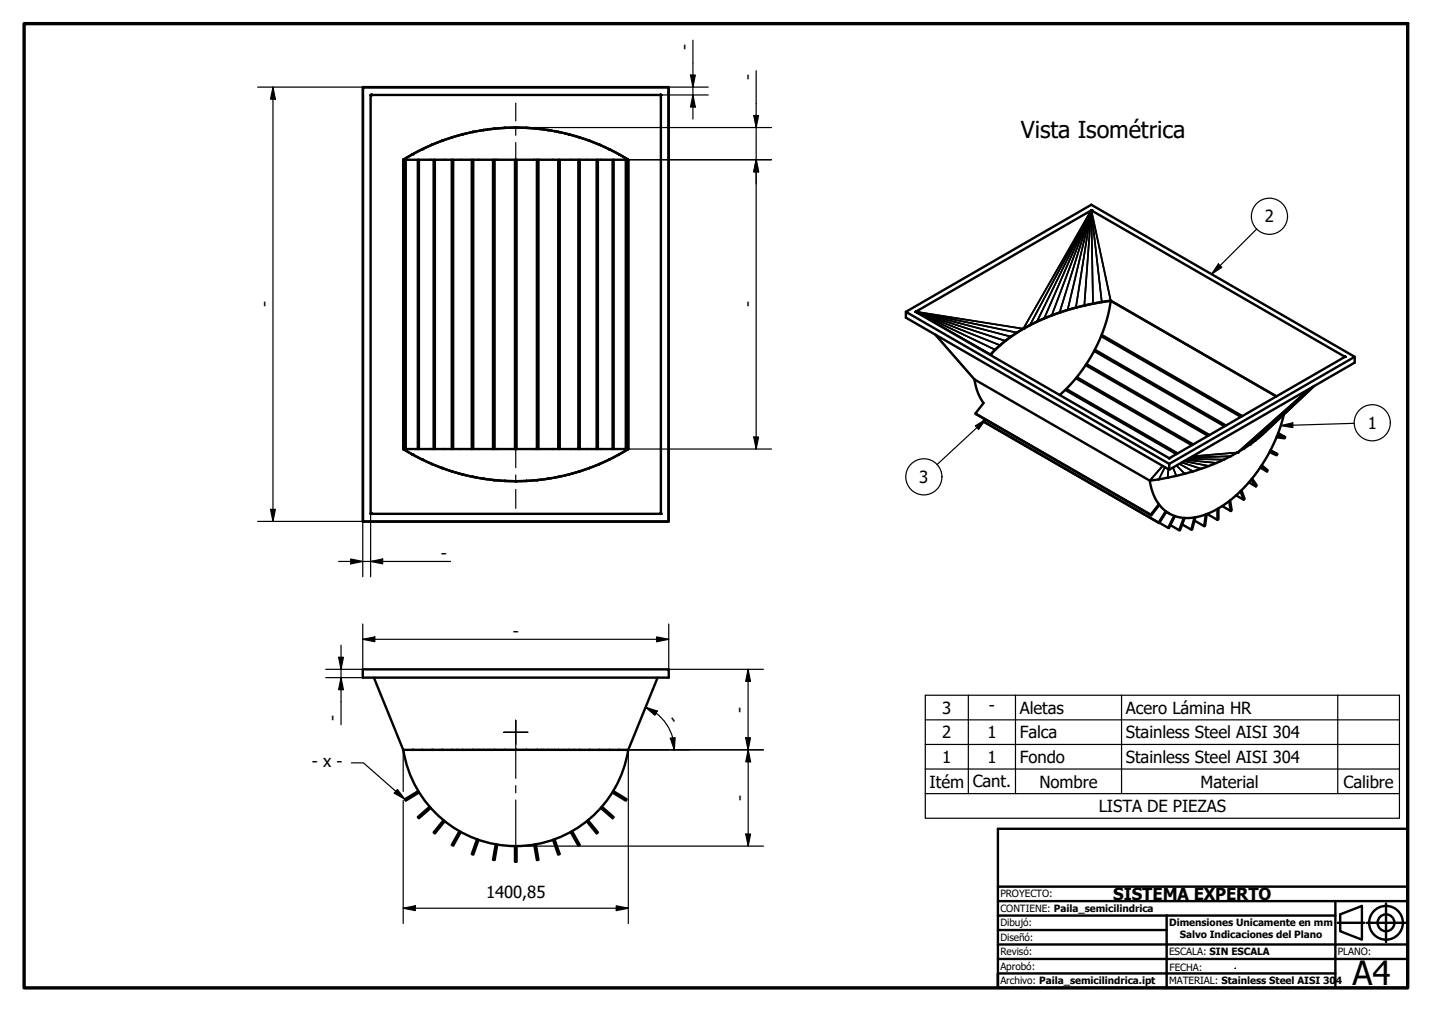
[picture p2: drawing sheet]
<svg xmlns="http://www.w3.org/2000/svg" width="297mm" height="210mm" viewBox="0 0 297 210" stroke-linecap="round" stroke-linejoin="round" font-family="sans-serif">
<!-- layer: Visible (ISO) -->
<g fill="none" stroke="#000" stroke-width=".5">
<path d="M75.2 18.1h63.5v90.1h-63.5zM75.3 18.1h63.4v90h-63.4zM76.9 19.7v86.9M76.9 19.7h.1M76.9 19.7h60.1M77 19.7h-.1M77 19.7h.1M137 19.7h.1M137 19.7l.1 86.8-60.2 .1M83.6 33.2h.1M83.6 33.2v59.9M83.7 33.2l-.1 59.9"/>
<path d="M83.7 33.1v.1M83.7 33.1h.3M83.7 33.1l-.1 .1M83.7 33.1h.1M84.2 33.1h-.2v60M85.6 32h.1M85.6 32l-1.9 1.1M86.7 33.1h-2.5v60M86.9 33.1h-.2v60h-2.7M87.6 30.9h.1M87.6 30.9l-2 1.1M87.6 31l-2 1"/>
<path d="M89.6 30l-2 .9M89.6 30l-2 1M89.6 30h.1M89.9 33.1h-3v60M90.2 33.1h-.3v60M91.7 29.2l-2.1 .8M91.7 29.2h.1M93.7 33.1h-3.5v60M93.8 28.5l-2.1 .7M93.8 28.5h.1M94 33.1h-.3v60M94.7 28.2l-.9 .3"/>
<path d="M95.1 28.1l-.4 .1M95.9 27.9l-.8 .2M95.9 27.9h.1M96.8 27.7l-.9 .2M97.3 27.5l-.5 .2M97.9 33.1h-3.9v60M98.1 27.4l-.8 .1M98.1 27.4h.1M98.2 33.1h-.3v60M98.9 27.2l-.8 .2M99.5 27.1l-.6 .1M100.3 27l-.8 .1"/>
<path d="M100.3 27h.1M101.2 26.9l-.9 .1M101.7 26.8l-.5 .1M102.3 33.1h-4.1v60M102.5 26.7l-.8 .1M102.5 26.7h.1M102.6 33.1h-.3v60M104.7 26.5h.1M104.7 26.5l-2.2 .2M104.8 26.5h.1M104.8 26.5h-.1M106.8 33.1h.4v60h-.4z"/>
<path d="M106.8 33.1h-4.2v60M107 26.5h-2.2M107 26.5h.1M107 26.5h2.2M107.2 33.1h4.2M109.2 26.5h.1M109.2 26.5l2.2 .2M111.4 26.7h.1M111.4 26.7l.9 .1M111.7 33.1h4.1M112.3 26.8l1.3 .2M112.8 26.9l.8 .1"/>
<path d="M113.6 27h.1M113.7 27l.7 .1M114.4 27.1l.6 .1M115 27.2l.8 .2M115 27.2l.9 .2M115.9 27.4h.1M115.9 27.4l.7 .1M116.1 33.1h3.9M116.6 27.5l.6 .2M117.2 27.7l.8 .2M118 27.9h.1M118 27.9l.9 .2"/>
<path d="M118.9 28.1l.3 .1M119.2 28.2l1 .3M120.2 28.5l2.1 .7M120.2 28.5h.1M120.3 33.1h3.5M122.3 29.2l2.1 .8M122.3 29.2h.1M124 33.1h3.1M124.4 30l2 1M124.4 30l2 .9M124.4 30h.1M126.4 31l2 1"/>
<path d="M126.4 30.9l2 1.1M126.4 30.9v.1M127.3 33.1h2.5M128.4 32h.1M128.4 32l1.9 1.1M130 33.1h.3M130.3 33.1v.1M130.3 33.1h.1M130.3 33.2v59.9M130.3 33.2h.1M226.3 43.7l-36.3 21M226.3 43.7h.1"/>
<path d="M226.4 43.6l-.1 .1M226.4 43.6h.1M226.4 43.6v.1M226.4 43.7l52.6 30.3M187.9 64.7v1.2l54.6 31.5 38.5-22.2v-1.2M187.9 64.7l38.5-22.2 54.6 31.5-38.5 22.2zM190 64.7h.1M190 64.7l52.5 30.3M190 64.7h-.1M194 69.4l8.1 9.3M202.1 78.7h.1M202.1 78.7a10.7 10.7 0 0 0 1.9 4.9l-1.7 2.2 .1 .1 36.4 21 1.7-2.2"/>
<path d="M202.1 78.7l36.4 21 1.9-.3M206.4 72.5l-1 1.1M206.4 72.5h.1M208.5 70.7l-2.1 1.8M208.5 70.7h.1M209.7 69.8l-1.2 .9M209.7 69.8h.1M210.9 69l-1.2 .8M210.9 69h.1M212.3 68.2l-1.4 .8M212.3 68.2h.1M213.6 67.4l-1.3 .8"/>
<path d="M213.6 67.4h.1M215.1 66.7l-1.5 .7M215.1 66.7h.1M216.6 66l-1.5 .7M216.6 66h.1M218.2 65.4l-1.6 .6M218.2 65.4h.1M223.2 63.8h.1M223.2 63.8l-5 1.6M226.7 63h.1M226.7 63l-3.5 .8M230.4 62.4a28.7 28.7 0 0 1-1.9 7.1l29.2 16.8"/>
<path d="M230.4 62.4a44.8 44.8 0 0 0-22.6 9l-2.4 2.2M230.4 62.4l34.4 19.8M230.4 62.4l-3.7 .6M278.9 74l-36.3 21M278.9 74h.1M279 74h-.1M279 74h.1M83.6 93.1l.1 .1M83.7 93.1v.1M83.7 93.1h.3M83.7 93.2l1.9 1.1M83.7 93.2h.1"/>
<path d="M85.6 94.3h.1M85.6 94.3l2 1M86.7 93.1h3.2M87.6 95.3h.1M87.6 95.3l2 1M87.6 95.3l2 .9M89.6 96.3h.1M89.6 96.3l2.1 .8M89.6 96.2l2.1 .9M89.9 93.1h3.8M91.7 97.1l2.1 .7M91.7 97.1h.1"/>
<path d="M93.7 93.1h4.2M93.8 97.8l.9 .3M93.8 97.8h.1M94.7 98.1l.4 .1M95.1 98.2l.8 .2M95.9 98.4l.9 .2M96.8 98.6l.5 .1M97.3 98.7l.8 .2M97.9 93.1h4.4M98.1 98.9h.1M98.1 98.9l.8 .2M98.9 99.1l.6 .1"/>
<path d="M99.5 99.2l.8 .1M100.3 99.3h.1M100.3 99.3l.9 .1M101.2 99.4l1.3 .2M101.7 99.5l.8 .1M102.3 93.1h4.5M102.5 99.6l2.2 .2M102.5 99.6h.1M102.5 99.6l2.2 .1M104.7 99.8h.1M104.7 99.7h.1M104.8 99.8h2.2"/>
<path d="M104.8 99.7l2.2 .1M104.8 99.7v.1M107 99.8h.1M107.2 93.1h4.5v-60h-.3v60M109.2 99.7l-2.2 .1M109.2 99.8h-2.2M109.2 99.7h.1M109.2 99.8h.1M109.2 99.7v.1M111.4 99.6l-2.2 .1M111.4 99.6h.1M111.4 99.6l-2.2 .2"/>
<path d="M111.7 93.1h4.4v-60h-.3v60M112.3 99.5l-.9 .1M112.8 99.4l-.5 .1M113.6 99.3l-.8 .1M113.6 99.3h.1M114.4 99.2l-.7 .1M115 99.1l-.6 .1M115.8 98.9l-.8 .2M115.9 98.9h.1M115.9 98.9l-.9 .2M116.1 93.1h4.2v-60h-.3v60M116.6 98.7l-.7 .2"/>
<path d="M117.2 98.6l-.6 .1M118 98.4l-.8 .2M118.9 98.2l-.9 .2M119.2 98.1l-.3 .1M120.2 97.8l-1 .3M120.2 97.8h.1M120.3 93.1h3.7v-60h-.2v60M122.3 97.1l-2.1 .7M122.3 97.1h.1M124 93.1h3.3v-60h-.2v60M124.4 96.2l-2.1 .9M124.4 96.3l-2.1 .8"/>
<path d="M124.4 96.2v.1M126.4 95.3l-2 .9M126.4 95.3h.1M126.4 95.3l-2 1M127.3 93.1h2.7v-60h-.2v60M128.4 94.3l-2 1M128.4 94.3h.1M130 93.1h.3M130.3 93.2l-1.9 1.1M130.3 93.2h.1M130.3 93.1v.1M202.3 85.8l36.5 21.1"/>
<path d="M204 87.4l36.5 21.1M204.3 86.9l-.3 .5 .1 .1 36.4 21 1.4-2.4M219.8 81.9l1.2-1 23 13.3M240.4 99.4h.1M242.5 96.2v1.2M242.6 95h-.1M244 98.7h.1M244 98.7l-3.6 .7M245.8 98.3h.1M245.8 98.3l-1.8 .4M247.2 92.3l-24-13.8-2 2.2 23.1 13.3M247.5 97.8h.1"/>
<path d="M247.5 97.8l-1.7 .5M249.1 97.2l-1.6 .6M249.1 97.2h.1M250.6 90.4l-25.4-14.7-1.8 2.5 24.1 14M250.8 96.7l-1.7 .5M250.8 96.7h.1M252.3 96l-1.5 .7M252.3 96h.1M254 88.4l-27-15.6-1.6 2.7 25.5 14.7M255.3 94.6l-3 1.4M255.3 94.6h.1M256.7 93.9l-1.4 .7"/>
<path d="M256.7 93.9h.1M257.4 86.5l-29-16.8-1.3 2.8 27.2 15.8M258 93.1h.1M258 93.1l-1.3 .8M259.5 99.5l1 1.4M259.7 99.2l1 1.5-.2 .2-1.5-.8M260.4 91.4l-2.4 1.7M260.4 91.3v.1M261.5 90.4l-1.1 .9M261.5 90.4h.1M261.6 96.7l1.2 1.1M261.7 96.5l1.3 1.1-.2 .2-1.4-.8"/>
<path d="M263.3 93.8l1.5 .6 .1-.2M263.5 93.4l1.4 .8-1.4-.7M265.1 89.8l1.5 .9-1.7-.3M266.3 86a32.1 32.1 0 0 1-13.7 19.5 10.5 10.5 0 0 1-9.5 1.3 8.6 8.6 0 0 1-4.6-7.1M266.6 90.7l-.1 .2-1.7-.2M272.6 80.1l-11.1 10.3M76.9 106.6h.1M77 106.6h.1M137 106.6h-.1M137 106.6h.1M240.4 104.6l-1.7 2.1M241.8 106l-1.5 2.4"/>
<path d="M241.9 106.2l.6 .3M243.6 107l-1.3 2.5M243.7 107l-1.2 2.5-2-1.1M245.6 107.4l-1 2.6M245.7 107.4l-.9 2.6-2-1.1M247.8 107.3l-.7 2.6M248 107.3l-.7 2.5-.2 .1-1.9-1.1M250.1 106.7l-.3 2.4M250.3 106.6l-.3 2.5h-.2l-2-1.1M252.5 105.6v2.2M252.7 105.4v2.3l-.2 .1-2.1-1.2M255 103.9l.3 2.1"/>
<path d="M255.2 103.8l.3 2-.2 .2-1.8-1M257.3 101.9l.7 1.8M257.5 101.7l.7 1.8-.2 .2-1.6-1M75.2 138.8h63.5v1.8h-63.5zM77.6 140.6l6 14.9M83.6 155.5h46.7M83.7 155.5a23.6 23.6 0 0 0 23.3 20 23.6 23.6 0 0 0 23.3-20M98.1 155.5h.1M102.5 155.5h.1M107 155.5h.1M111.4 155.5h.1M115.9 155.5h.1"/>
<path d="M136.4 140.6l-6.1 14.9M86.8 164.1l-2.8 1.7 .2 .3 2.7-1.7M89.1 167.3l-2.4 2.2 .2 .2 2.4-2.1M92 170.1l-2.1 2.6 .3 .2 2.1-2.6M95.3 172.4l-1.6 2.8 .3 .2 1.6-2.8M98.9 174.1l-1 3.1 .3 .1 1.1-3.1M102.8 175.1l-.5 3.2 .3 .1 .6-3.2M106.8 175.5v3.3h.4v-3.3M111.1 175.1l.6 3.2-.3 .1-.6-3.2M115 174.1l1.1 3.1-.3 .1-1.1-3.1M118.7 172.4l1.6 2.8-.3 .2-1.6-2.8M122 170.1l2 2.6-.2 .2-2.1-2.6"/>
<path d="M124.8 167.3l2.5 2.2-.2 .2-2.5-2.1M127.2 164.1l2.8 1.7-.2 .3-2.8-1.7"/>
</g>
<g fill="#000">
<circle cx="76.9" cy="19.7" r=".25"/>
<circle cx="77" cy="19.7" r=".25"/>
<circle cx="137" cy="19.7" r=".25"/>
<circle cx="85.6" cy="32" r=".25"/>
<circle cx="87.6" cy="31" r=".25"/>
<circle cx="89.6" cy="30" r=".25"/>
<circle cx="91.7" cy="29.2" r=".25"/>
<circle cx="107" cy="26.5" r=".25"/>
<circle cx="226.4" cy="43.6" r=".25"/>
<circle cx="226.4" cy="43.7" r=".25"/>
<circle cx="189.9" cy="64.7" r=".25"/>
<circle cx="190" cy="64.7" r=".25"/>
<circle cx="205.5" cy="73.5" r=".25"/>
<circle cx="207.4" cy="71.6" r=".25"/>
<circle cx="212.3" cy="68.2" r=".25"/>
<circle cx="219.8" cy="64.8" r=".25"/>
<circle cx="224.9" cy="63.4" r=".25"/>
<circle cx="228.5" cy="62.6" r=".25"/>
<circle cx="279" cy="74" r=".25"/>
<circle cx="85.6" cy="94.3" r=".25"/>
<circle cx="87.6" cy="95.3" r=".25"/>
<circle cx="91.7" cy="97.1" r=".25"/>
<circle cx="107" cy="99.8" r=".25"/>
<circle cx="242.5" cy="95" r=".25"/>
<circle cx="256.7" cy="93.9" r=".25"/>
<circle cx="259.2" cy="92.2" r=".25"/>
<circle cx="76.9" cy="106.6" r=".25"/>
<circle cx="77" cy="106.6" r=".25"/>
<circle cx="137" cy="106.6" r=".25"/>
<circle cx="85.6" cy="155.5" r=".25"/>
<circle cx="89.6" cy="155.5" r=".25"/>
<circle cx="91.7" cy="155.5" r=".25"/>
<circle cx="107" cy="155.5" r=".25"/>
</g>
<!-- layer: Visible fina (ISO) -->
<g fill="#000">
<circle cx="226.3" cy="43.7" r=".17"/>
<circle cx="226.3" cy="43.6" r=".17"/>
<circle cx="226.4" cy="43.6" r=".17"/>
<circle cx="226.4" cy="43.7" r=".17"/>
<circle cx="189.9" cy="64.7" r=".17"/>
<circle cx="190" cy="64.7" r=".17"/>
<circle cx="278.9" cy="74" r=".17"/>
<circle cx="279" cy="74" r=".17"/>
<circle cx="242.6" cy="95" r=".17"/>
</g>
<g fill="none" stroke="#000" stroke-width=".35">
<path d="M226.3 43.7l-14 24.5-22.3-3.5M226.3 43.7l-12.7 23.7M226.3 43.7l-11.2 23M226.3 43.6l-9.7 22.4M226.4 43.6l-8.2 21.8M226.4 43.6l-3.2 20.2M226.4 43.6l-4.9 20.7M226.4 43.6l-6.6 21.2M226.4 43.6l.3 19.4M226.4 43.6l2.1 19M226.4 43.6l-1.5 19.8M226.4 43.6l4 18.8"/>
<path d="M226.4 43.7l4 18.7M189.9 64.7h.1M189.9 64.7l.3 .1M189.9 64.7l15.6 8.8M189.9 64.7l16.5 7.8M189.9 64.7l17.5 6.9M190 64.7l18.5 6M190 64.7l19.7 5.1M190 64.7l20.9 4.3M190 64.7h.1M190 64.7l.2 .1M194 69.4l8.1 9.3"/>
<path d="M278.9 74h.1M278.9 74l-.2 .2M279 74h.1M241.1 96.6l-2.6 3.1M241.2 96.7l-2.6 3M241.6 96.9l-1.2 2.5M242.4 97.3l-.2 1.8M243.3 97l.7 1.7M244 96.6l1.8 1.7M244.6 96.2l2.9 1.6M245.1 95.9l4 1.3M245.6 95.7l5.2 1"/>
<path d="M246 95.4l6.3 .6M246.4 95.2l7.4 .1M246.5 95.2l7.4 .1M255.3 94.6l-8.4 .3M271.5 80.7l-14.8 13.2-9.4 .8M271.9 80.5l-13.9 12.6M272.2 80.3l-13 11.9M272.4 80.2l-12 11.2M272.6 80.1l-11.1 10.3"/>
</g>
<g fill="none" stroke="#000" stroke-width=".25">
<path d="M252.7 54.7l.7 .8-2.1 1.4zM260.7 47.5l-9.4 9.4M202.3 88.3l2.2-1.3-1.5 2.1zM204.5 87l-10.1 9.4M265.7 88.3l2.5-.6v1zM280.9 87.8l-15.2 .5M72.9 158.2h2.5l8.6 7.6M191.9 159.5h98.4v-15.3h-98.4v20.4M191.9 149.3h98.4M191.9 154.4h98.4M200.9 144.2v20.4M210.6 144.2v20.4"/>
<path d="M232.6 144.2v20.4M277.5 144.2v20.4M290.3 159.5v5.1h-98.4M82.4 163.8l1.6 2-2.2-1.3zM191.9 164.6v5.1h98.4v-5.1"/>
<circle cx="263.3" cy="44.9" r="3.7"/>
<circle cx="191.6" cy="98.9" r="3.7"/>
<circle cx="284.6" cy="87.7" r="3.7"/>
</g>
<!-- layer: Borde (ISO) -->
<path d="M5 4.9h287v200h-287z" fill="none" stroke="#000" stroke-width=".7"/>
<g fill="none" stroke="#000" stroke-width=".5">
<path d="M207 189.9v-18h85v33h-85M207 192.9h35M207 195.9h85M207 198.9h85M207 183.9h85M207 186.9h85M242 189.9h-35v15v-3h70M242 189.9v15M242 189.9h35M277 186.9v18M277.5 191.4h5.5M278 189.7l4.5-1.8v7l-4.5-1.7z"/>
<path d="M283.5 191.4h8M287.5 187.4v8"/>
<circle cx="287.5" cy="191.4" r="3.5"/>
<circle cx="287.5" cy="191.4" r="1.75"/>
</g>
<!-- layer: 0 -->
<path d="M256.2 200.8h.1" fill="none" stroke="#000" stroke-width=".25"/>
<path d="M291.4 198.9h.6" fill="none" stroke="#000" stroke-width=".25"/>
<!-- layer: Cota (ISO) -->
<g fill="none" stroke="#000" stroke-width=".25">
<path d="M53.4 18.1h21.8M56.6 18.1l.5 2.5h-1zM56.6 18.1v90M136.9 19.7h10M138.7 18.1h8.2M143.2 15.6h1l-.5 2.5zM143.7 19.7l.5 2.5h-1zM143.7 8.3v16.4M156.9 14.7v78.4M107.1 26.5h52.9M130.3 33.1h29.7M156.4 24h1l-.5 2.5z"/>
<path d="M156.9 33.1l.5 2.5h-1zM130.3 93.1h29.7M156.4 90.6h1l-.5 2.5zM53.4 108.1h21.9M56.1 105.6h1l-.5 2.5zM70.2 116.5h23.3M72.7 115.9l2.5 .6-2.5 .4zM75.2 108.2v11.4M76.9 116.5l2.5-.6v1zM76.9 106.5v13.1M70.2 136.3h1l-.5 2.5zM70.7 133.8v16.5"/>
<path d="M75.2 132.6l2.6-.5v1zM75.2 132.6h63.5M75.2 129.4v9.4h-7.6M136.2 132.1l2.5 .5-2.5 .5zM138.7 129.4v9.4h19.6M155.2 138.8l.5 2.5h-1zM155.2 138.8v16.7M67.6 140.6h7.6M70.7 140.6l.5 2.5h-1zM83.6 155.5v8.6M107.1 155.5h51.3M130.3 155.5v36.1"/>
<path d="M133.9 146.7l2.4 .8-.5 .9zM133.9 146.7l2.2 1.2M136.1 147.9a9.5 9.5 0 0 1 3.4 5.2l.4 2.4M139 153.1l1-.1-.1 2.5zM154.7 153h1l-.5 2.5zM155.2 155.5l.5 2.5h-1zM155.2 155.5v20M83.6 166v25.6M107.1 175.5h51.3M154.7 173h1l-.5 2.5zM83.6 188.4l2.5-.5v1zM83.6 188.4h46.7"/>
<path d="M127.8 187.9l2.5 .5-2.5 .5z"/>
</g>
<g fill="#000">
<path d="M143.2 15.6h1l-.5 2.5z" fill-rule="evenodd"/>
<path d="M56.6 18.1l.5 2.5h-1z" fill-rule="evenodd"/>
<path d="M143.7 19.7l.5 2.5h-1z" fill-rule="evenodd"/>
<path d="M156.4 24h1l-.5 2.5z" fill-rule="evenodd"/>
<path d="M156.9 33.1l.5 2.5h-1z" fill-rule="evenodd"/>
<path d="M156.9 33.1l.5 2.5h-1z" fill-rule="evenodd"/>
<path d="M156.4 90.6h1l-.5 2.5z" fill-rule="evenodd"/>
<path d="M56.1 105.6h1l-.5 2.5z" fill-rule="evenodd"/>
<path d="M72.7 115.9l2.5 .6-2.5 .4z" fill-rule="evenodd"/>
<path d="M76.9 116.5l2.5-.6v1z" fill-rule="evenodd"/>
<path d="M70.2 136.3h1l-.5 2.5z" fill-rule="evenodd"/>
<path d="M75.2 132.6l2.6-.5v1z" fill-rule="evenodd"/>
<path d="M136.2 132.1l2.5 .5-2.5 .5z" fill-rule="evenodd"/>
<path d="M70.7 140.6l.5 2.5h-1z" fill-rule="evenodd"/>
<path d="M133.9 146.7l2.4 .8-.5 .9z" fill-rule="evenodd"/>
<path d="M139 153.1l1-.1-.1 2.5z" fill-rule="evenodd"/>
<path d="M154.7 153h1l-.5 2.5z" fill-rule="evenodd"/>
<path d="M155.2 138.8l.5 2.5h-1z" fill-rule="evenodd"/>
<path d="M155.2 155.5l.5 2.5h-1z" fill-rule="evenodd"/>
<path d="M154.7 173h1l-.5 2.5z" fill-rule="evenodd"/>
<path d="M83.6 188.4l2.5-.5v1z" fill-rule="evenodd"/>
<path d="M127.8 187.9l2.5 .5-2.5 .5z" fill-rule="evenodd"/>
</g>
<g fill="#000">
<path d="M252.7 54.7l.7 .8-2.1 1.4z" fill-rule="evenodd"/>
<path d="M202.3 88.3l2.2-1.3-1.5 2.1z" fill-rule="evenodd"/>
<path d="M265.7 88.3l2.5-.6v1z" fill-rule="evenodd"/>
<path d="M82.4 163.8l1.6 2-2.2-1.3z" fill-rule="evenodd"/>
</g>
<!-- layer: Marca de centro (ISO) -->
<path d="M104.5 151.9h2.5h-2.5M107 149.4v2.5v-2.5M107 154.4v-2.5v9.5M109.5 151.9h-2.5h2.5M107 162.9v1.5M107 165.9v12.1" fill="none" stroke="#000" stroke-width=".25"/>
<!-- layer: Eje (ISO) -->
<g fill="none" stroke="#000" stroke-width=".25">
<path d="M107 21.4v3.7M107 26.6v1.5M107 29.6v8.3M107 39.4v1.5M107 42.4v4.7M107 48.6v1.5M107 51.6v4.7M107 57.8v1.5M107 60.8v4.7M107 67v1.5M107 70v4.7M107 76.2v1.5"/>
<path d="M107 79.2v4.7M107 85.4v1.5M107 88.4v8.6M107 98.5v1.5M107 101.5v3.9"/>
</g>
<text font-size="6.9" x="280.6" y="204.4">A4</text>
<text font-size="4.8" x="211.8" y="28.7">Vista Isométrica</text>
<g font-size="3.5">
<text x="143.2" y="10.3" transform="rotate(-90 143.2 10.3)">-</text>
<text x="156.3" y="16.7" transform="rotate(-90 156.3 16.7)">-</text>
<text x="262.4" y="46.1">2</text>
<text x="56" y="63.7" transform="rotate(-90 56 63.7)">-</text>
<text x="156.3" y="63.8" transform="rotate(-90 156.3 63.8)">-</text>
<text x="283.7" y="88.9">1</text>
<text x="190.7" y="100.2">3</text>
<text x="91.5" y="115.9">-</text>
<text x="106.4" y="132">-</text>
<text x="70.2" y="149.6" transform="rotate(-90 70.2 149.6)">-</text>
<text x="138.4" y="149.4" transform="rotate(56 138.4 149.4)">-</text>
<text x="154.6" y="147.8" transform="rotate(-90 154.6 147.8)">-</text>
<text x="195.5" y="148">3</text>
<text x="205.1" y="147.4">-</text>
<text x="211.5" y="148.1">Aletas</text>
<text x="233.5" y="148.2">Acero Lámina HR</text>
<text x="195.5" y="153.1">2</text>
<text x="204.8" y="153.1">1</text>
<text x="211.5" y="153.2">Falca</text>
<text x="233.5" y="153.2">Stainless Steel AISI 304</text>
<text x="64.7" y="159.2">- x -</text>
<text x="195.5" y="158.2">1</text>
<text x="204.8" y="158.2">1</text>
<text x="211.5" y="158.3">Fondo</text>
<text x="233.5" y="158.3">Stainless Steel AISI 304</text>
<text x="154.6" y="166.1" transform="rotate(-90 154.6 166.1)">-</text>
<text x="192.8" y="163.5">Itém</text>
<text x="201.8" y="163.3">Cant.</text>
<text x="215.6" y="163.4">Nombre</text>
<text x="249" y="163.4">Material</text>
<text x="278.7" y="163.4">Calibre</text>
<text x="227.9" y="168.4">LISTA DE PIEZAS</text>
<text x="100.8" y="186.2">1400,85</text>
<text x="230.9" y="186.6">SISTEMA EXPERTO</text>
</g>
<g font-size="2.1">
<text x="207.5" y="186.2">PROYECTO:</text>
<text x="207.5" y="189.2">CONTIENE: Paila_semicilindrica</text>
<text x="207.5" y="195.2">Diseñó:</text>
<text x="207.5" y="192.2">Dibujó:</text>
<text x="242.5" y="192.1">Dimensiones Unicamente en mm</text>
<text x="244.7" y="194.6">Salvo Indicaciones del Plano</text>
<text x="207.5" y="201.2">Aprobó:</text>
<text x="207.5" y="198.2">Revisó:</text>
<text x="242.5" y="198.2">ESCALA: SIN ESCALA</text>
<text x="242.6" y="201.4">FECHA:</text>
<text x="277.5" y="198.2">PLANO:</text>
<text x="207.5" y="204.2">Archivo: Paila_semicilindrica.ipt</text>
<text x="242.5" y="204.2">MATERIAL: Stainless Steel AISI 30</text>
<text x="277.1" y="204.2">4</text>
</g>
</svg>
